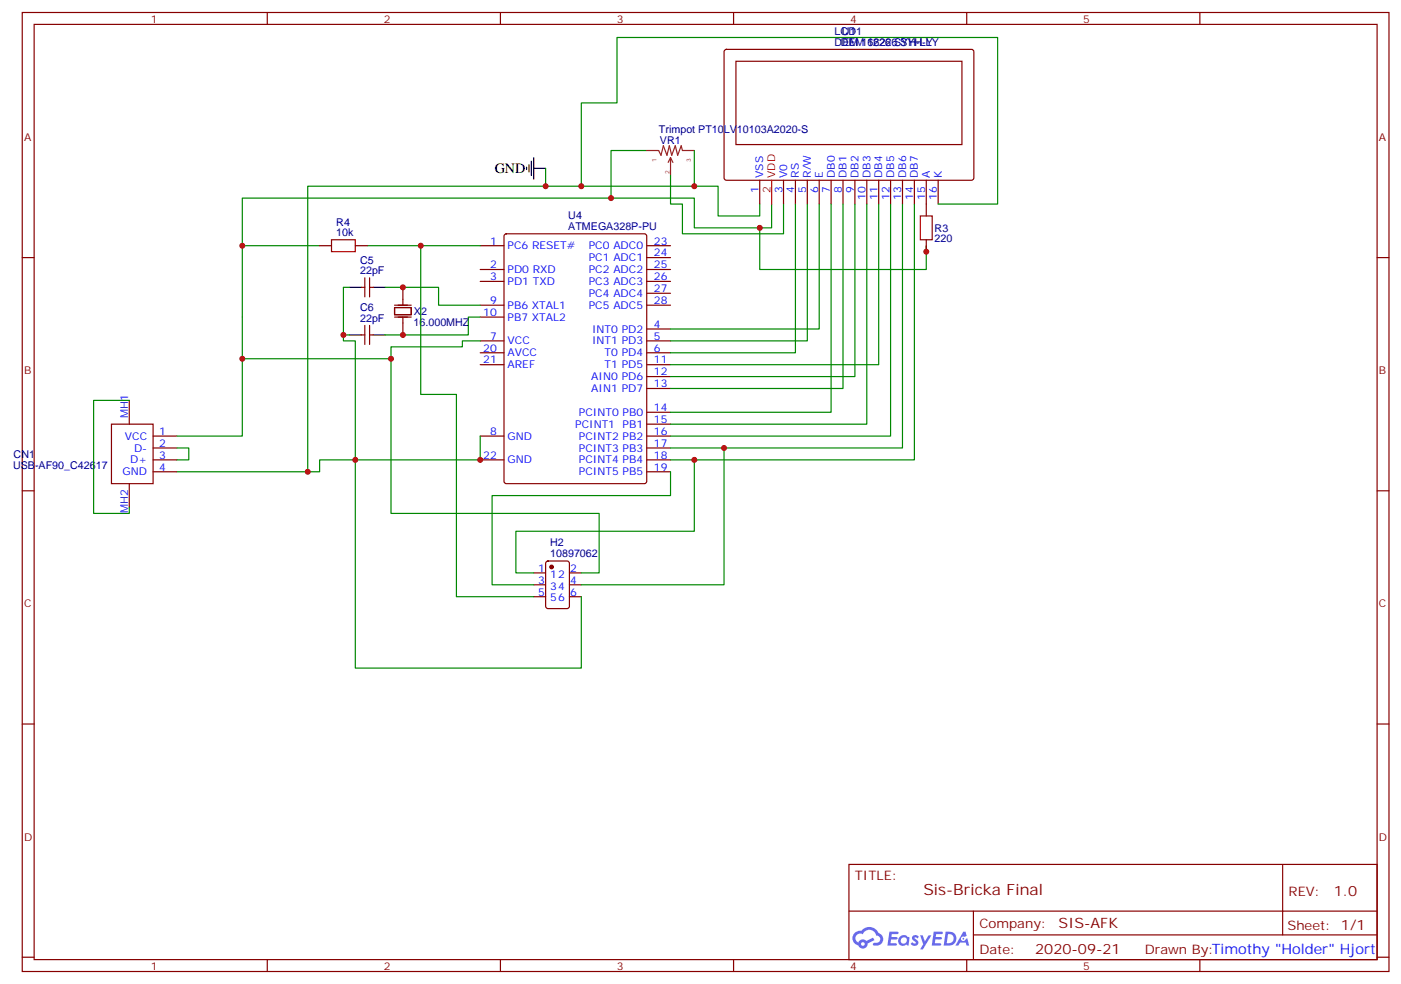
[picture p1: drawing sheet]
<svg xmlns="http://www.w3.org/2000/svg" width="416mm" height="292mm" viewBox="0 0 416 292" stroke-linecap="round" stroke-linejoin="round" font-family="sans-serif">
<g fill="none" stroke="#870000" stroke-width=".35">
<path d="M6.6 3.7h405.3v284.3h-405.3zM10.1 7.2h398.3v277.3h-398.3zM79.3 3.7v3.5M148.4 3.7v3.5M217.6 3.7v3.5M286.7 3.7v3.5M355.8 3.7v3.5M6.6 76.4h3.5M408.4 76.4h3.5M6.6 145.5h3.5M408.4 145.5h3.5M6.6 214.7h3.5"/>
<path d="M408.4 214.7h3.5M251.8 256.3h156.6v28.2h-156.6zM380.4 256.3v20.9M251.8 270.1h156.5M288.7 277.2h119.6M288.7 270.1v14.2M6.6 283.8h3.5M79.3 284.5v3.5M148.4 284.5v3.5M217.6 284.5v3.5M286.7 284.5v3.5M355.8 284.5v3.5"/>
<path d="M408.4 283.8h3.5"/>
</g>
<g fill="#5487ff">
<path d="M270.8 277.5a1.22 1.22 0 0 1 1.7 .2l-.4 .6a.47 .47 0 0 0-.3-.4 .47 .47 0 0 0-.6 .2l.2 .2a1.14 1.14 0 0 1 .8 1.8 1.14 1.14 0 0 1-1.9 0l-.2-.2 .4-.6 .8 .5a.29 .29 0 0 0 .3-.3 .29 .29 0 0 0-.3-.3 1.04 1.04 0 0 1-.5-1.7z"/>
<path d="M263.8 276.2h2.3l.4 .2-.2 .5-1.8 .1-.1 .8h1.5l.3 .4-.4 .4h-1.5l-.2 1.1h1.7l.2 .3-.2 .3-2.6 .1z"/>
<path d="M276.9 276.2h2.4l.3 .2-.1 .5-1.9 .1-.1 .8h1.5l.4 .4-.4 .4-1.6-.1-.2 1.1 1.8 .1 .2 .3-.2 .3-2.7 .1z"/>
<path d="M285.7 276.2h.7l.3 1.3-.6 .3a.69 .69 0 0 0-1 .3 .69 .69 0 0 0 .4 .9 .69 .69 0 0 0 .9-.6l.5-.2 .5 2.2h-.7l-.3-.9h-1.7l-.5 .9h-.9z"/>
<path d="M272.9 277.3h.8l.6 1.8 1.1-1.8h.8l-2.5 4.2h-.8l.9-1.5z"/>
<path d="M280.5 276.2l-.6 4.2h1.3a2.11 2.11 0 0 0 2.5-2.1 2.11 2.11 0 0 0-2.6-2.1zM281.2 277a1.39 1.39 0 0 1 1.6 1.4 1.39 1.39 0 0 1-1.7 1.2h-.3z"/>
<path d="M266.8 277.8a1.54 1.54 0 0 0-.1 2.2 1.54 1.54 0 0 0 2.1 .1l.7 .3 .2-2.3-.1-.3h-.4a1.49 1.49 0 0 0-2.4 0zM267 278.8a.95 .95 0 0 1 1.9 0 .95 .95 0 0 1-1.9 0z"/>
<path d="M253.5 276.6a2.18 2.18 0 0 0 1 3.7 1.44 1.44 0 0 0 1.7 .9 1.44 1.44 0 0 0 1.1-1.4l2-1.1-.4-.7-1.9 1a1.47 1.47 0 0 0-2.4 .4 1.39 1.39 0 0 1-.7-1.9 1.39 1.39 0 0 1 2-.5 2.12 2.12 0 0 1 2.2-1.3 2.12 2.12 0 0 1 1.8 1.7 1.14 1.14 0 0 1 1.1 1.4 1.14 1.14 0 0 1-1.6 .7 .43 .43 0 0 0-.5 .4 .43 .43 0 0 0 .4 .5 1.98 1.98 0 0 0 2.5-1.2 1.98 1.98 0 0 0-1.3-2.6 3.1 3.1 0 0 0-5.2-.6l-.9 .1zM255.4 279.9a.55 .55 0 0 1 1.1 0 .55 .55 0 0 1-1.1 0z"/>
<circle cx="285.7" cy="278.3" r=".26"/>
</g>
<g fill="none" stroke="#870000" stroke-width=".35">
<path d="M215 14.8l.4-.2 73 .1 .4 .6v37.7l-.7 .4h-72.9l-.5-.7v-37.4zM218.3 18.2h67v24.7h-67zM225.3 53.4v7.1M232.4 53.4v7.1M235.9 53.4v7.1M239.4 53.4v7.1M243 53.4v7.1M246.5 53.4v7.1M250 53.4v7.1M253.5 53.4v7.1M257.1 53.4v7.1M260.6 53.4v7.1"/>
<path d="M264.1 53.4v7.1M267.7 53.4v7.1M271.2 53.4v7.1M274.7 53.4v10.6M278.2 53.4v7.1M94.8 72.8h3.5M105.4 72.8h3.5M142.4 72.8h7.1M142.4 79.9h7.1M149.7 69.5l.5-.2h40.9l.6 .5 .1 72.9-.5 .6-41.1 .1-.7-.5v-72.9zM191.8 72.8h7.1M191.8 79.9h7.1"/>
<path d="M191.8 76.4h7.1M274.7 71.1v3.5M107.1 85.2h1.1M107.1 99.3h1.1M108.2 82.4v5.6M108.2 96.5v5.6M109.6 82.4v5.6M109.6 96.5v5.6M109.6 85.2h1.1M109.6 99.3h1.1M117 91.2h5v2.1h-5zM117 90.5h5"/>
<path d="M117 94h5M119.5 85.2v5.3M119.5 94v5.3M142.4 83.4h7.1M142.4 90.5h7.1M142.4 94h7.1M191.8 83.4h7.1M191.8 97.5h7.1M191.8 90.5h7.1M191.8 87h7.1M38.3 118.7v7.1M142.4 101.1h7.1"/>
<path d="M142.4 104.6h7.1M142.4 108.1h7.1M191.8 101.1h7.1M191.8 104.6h7.1M191.8 108.1h7.1M191.8 111.7h7.1M191.8 115.2h7.1M33.1 125.8h12.3v17.6h-12.3zM45.4 129.3h7.1M45.4 132.8h7.1M45.4 136.3h7.1M45.4 139.9h7.1"/>
<path d="M142.4 129.3h7.1M142.4 136.3h7.1M191.8 129.3h7.1M191.8 122.2h7.1M191.8 125.8h7.1M191.8 132.8h7.1M191.8 136.3h7.1M191.8 139.9h7.1M38.3 143.4v7.1M158.3 169.9h3.5M158.3 176.9h3.5M158.3 173.4h3.5"/>
<path d="M162.1 166.5l.4-.2h5.7l.6 .5 .1 12.9-.5 .7h-5.9l-.6-.4-.1-13zM168.9 169.9h3.5M168.9 176.9h3.5M168.9 173.4h3.5"/>
</g>
<g fill="none" stroke="#008700" stroke-width=".35">
<path d="M161.8 49.9v5.3h51.2v8.8h12.3v-3.5M161.8 55.2h-70.5v84.7h-38.8M172.4 55.2v-24.7h10.6v-19.4h112.9v49.4h-17.7M191.8 44.6h-10.6v14.1M198.9 51.7v8.8h3.5v8.8h30v-8.8M205.9 44.6v10.6M94.8 72.8h-22.9v56.5h-19.4M108.9 72.8h33.5M124.8 72.8v44.1h10.6v60h22.9M225.3 67.6v12.3h49.4v-7.1M228.8 60.5v7.1h-22.9v-8.9h-134v14.1M235.9 60.5v44.1h-37"/>
<path d="M239.4 60.5v40.6h-40.5M243 60.5v37h-44.1M246.5 60.5v61.7h-47.6M250 60.5v54.7h-51.1M253.5 60.5v51.2h-54.6M257.1 60.5v65.3h-58.2M260.6 60.5v47.6h-61.7M264.1 60.5v68.8h-65.2M267.7 60.5v72.3h-68.8M271.2 60.5v75.8h-72.3M101.8 99.3v1.8h3.6v97h67v-21.2M103.6 85.2h-1.8v14.1h1.8"/>
<path d="M114.2 85.2h15.9v5.3h12.3M142.4 94h-3.5v5.3h-24.7M38.3 118.7h-10.5v33.5h10.5v-1.7M71.9 106.4h44.1M142.4 101.1h-5.3v1.7h-21.1v49.4h61.7v17.7h-5.3M52.5 132.8h3.5v3.5h-3.5M142.4 129.3v7h-47.6v3.6h-3.5M198.9 139.9v7h-53v26.5h12.4M205.9 136.3v21.2h-52.9v12.4h5.3M214.7 132.8v40.6h-42.3"/>
</g>
<path d="M156.2 49.6v.7M156.9 48.9v2.1M157.6 47.8v4.2M158.3 49.9h3.5M158.3 46.7v6.4M103.6 85.2h3.5M103.6 99.3h3.5M110.7 85.2h3.5M110.7 99.3h3.5" fill="none" stroke="#000" stroke-width=".35"/>
<path d="M98.3 71.1h7.1v3.5h-7.1zM272.9 64h3.6v7.1h-3.6z" fill="none" stroke="#a10000" stroke-width=".35"/>
<circle cx="163.6" cy="168.1" r=".53" fill="#870000" stroke="#870000" stroke-width=".35"/>
<path d="M228.8 53.4v7.1" fill="none" stroke="#f00" stroke-width=".35"/>
<path d="M191.8 44.6h3.5l.7 1.4 .7-2.8 1.1 2.8 .7-2.8 .7 2.8 1.1-2.8 .7 2.8 1-2.8 .4 1.4h3.5M198.9 46.7l.7 1.5M198.9 46.7l-.7 1.5M198.9 46.7v5" fill="none" stroke="#8c2424" stroke-width=".35"/>
<g fill="#c00">
<circle cx="71.9" cy="72.8" r=".88"/>
<circle cx="181.2" cy="58.7" r=".88"/>
<circle cx="274.7" cy="74.6" r=".88"/>
<circle cx="119.5" cy="99.3" r=".88"/>
<circle cx="119.5" cy="85.2" r=".88"/>
<circle cx="161.8" cy="55.2" r=".88"/>
<circle cx="101.8" cy="99.3" r=".88"/>
<circle cx="124.8" cy="72.8" r=".88"/>
<circle cx="205.9" cy="136.3" r=".88"/>
<circle cx="214.7" cy="132.8" r=".88"/>
<circle cx="225.3" cy="67.6" r=".88"/>
<circle cx="172.4" cy="55.2" r=".88"/>
<circle cx="91.3" cy="139.9" r=".88"/>
<circle cx="105.4" cy="136.3" r=".88"/>
<circle cx="116" cy="106.4" r=".88"/>
<circle cx="71.9" cy="106.4" r=".88"/>
<circle cx="142.4" cy="136.3" r=".88"/>
<circle cx="205.9" cy="55.2" r=".88"/>
</g>
<text font-size="4.6" fill="#800" x="273.9" y="265.3">Sis-Bricka Final</text>
<text font-size="4.2" x="146.7" y="51.3">GND</text>
<g font-size="4.2" fill="#800">
<text x="395.6" y="265.6">1.0</text>
<text x="314" y="275.1">SIS-AFK</text>
<text x="307" y="282.9">2020-09-21</text>
</g>
<g font-size="3.9" fill="#800">
<text x="253.5" y="260.9">TITLE:</text>
<text x="382.2" y="265.6">REV:</text>
<text x="290.4" y="275.1">Company:</text>
<text x="381.8" y="275.7">Sheet: 1/1</text>
<text x="290.4" y="282.8">Date:</text>
<text x="339.5" y="282.8">Drawn By:Timothy &quot;Holder&quot; Hjort</text>
</g>
<g font-size="3.2" fill="#800">
<text x="44.7" y="6.7">1</text>
<text x="113.8" y="6.7">2</text>
<text x="183" y="6.7">3</text>
<text x="252.1" y="6.7">4</text>
<text x="321.3" y="6.7">5</text>
<text x="7.1" y="41.8">A</text>
<text x="408.9" y="41.8">A</text>
<text x="7.1" y="110.9">B</text>
<text x="408.9" y="110.9">B</text>
<text x="7.1" y="180.1">C</text>
<text x="408.9" y="180.1">C</text>
<text x="7.1" y="249.2">D</text>
<text x="408.9" y="249.2">D</text>
<text x="44.7" y="287.5">1</text>
<text x="113.8" y="287.5">2</text>
<text x="183" y="287.5">3</text>
<text x="252.1" y="287.5">4</text>
<text x="321.3" y="287.5">5</text>
</g>
<g font-size="3.2" fill="#000080">
<text x="247.5" y="10.4">LCD1</text>
<text x="249.7" y="10.4">U1</text>
<text x="249.4" y="13.6">DEM 16226 SYH-LY</text>
<text x="195.4" y="39.4">Trimpot PT10LV10103A2020-S</text>
<text x="195.7" y="42.7">VR1</text>
<text x="168.5" y="64.9">U4</text>
<text x="99.7" y="70">10k</text>
<text x="99.7" y="66.9">R4</text>
<text x="168.5" y="68.1">ATMEGA328P-PU</text>
<text x="277.2" y="71.9">220</text>
<text x="277.2" y="68.7">R3</text>
<text x="106.8" y="81.3">22pF</text>
<text x="106.8" y="78.1">C5</text>
<text x="106.8" y="95.4">22pF</text>
<text x="106.8" y="92.2">C6</text>
<text x="122.8" y="93.4">X2</text>
<text x="122.7" y="96.6">16.000MHZ</text>
<text x="4" y="135.7">CN1</text>
<text x="3.9" y="138.9">USB-AF90_C42617</text>
<text x="163.2" y="161.9">H2</text>
<text x="163.2" y="165.1">10897062</text>
</g>
<g font-size="3.2" fill="#00f">
<text x="226.4" y="52.7" transform="rotate(-90 226.4 52.7)">VSS</text>
<text x="233.4" y="52.7" transform="rotate(-90 233.4 52.7)">V0</text>
<text x="237" y="52.7" transform="rotate(-90 237 52.7)">RS</text>
<text x="240.5" y="52.7" transform="rotate(-90 240.5 52.7)">R/W</text>
<text x="244" y="52.7" transform="rotate(-90 244 52.7)">E</text>
<text x="247.5" y="52.7" transform="rotate(-90 247.5 52.7)">DB0</text>
<text x="251.1" y="52.7" transform="rotate(-90 251.1 52.7)">DB1</text>
<text x="254.6" y="52.7" transform="rotate(-90 254.6 52.7)">DB2</text>
<text x="258.1" y="52.7" transform="rotate(-90 258.1 52.7)">DB3</text>
<text x="261.7" y="52.7" transform="rotate(-90 261.7 52.7)">DB4</text>
<text x="265.2" y="52.7" transform="rotate(-90 265.2 52.7)">DB5</text>
<text x="268.7" y="52.7" transform="rotate(-90 268.7 52.7)">DB6</text>
<text x="272.2" y="52.7" transform="rotate(-90 272.2 52.7)">DB7</text>
<text x="275.8" y="52.7" transform="rotate(-90 275.8 52.7)">A</text>
<text x="279.3" y="52.7" transform="rotate(-90 279.3 52.7)">K</text>
<text x="225" y="57.2" transform="rotate(-90 225 57.2)">1</text>
<text x="232" y="57.2" transform="rotate(-90 232 57.2)">3</text>
<text x="235.5" y="57.2" transform="rotate(-90 235.5 57.2)">4</text>
<text x="239.1" y="57.2" transform="rotate(-90 239.1 57.2)">5</text>
<text x="242.6" y="57.2" transform="rotate(-90 242.6 57.2)">6</text>
<text x="246.1" y="57.2" transform="rotate(-90 246.1 57.2)">7</text>
<text x="249.7" y="57.2" transform="rotate(-90 249.7 57.2)">8</text>
<text x="253.2" y="57.2" transform="rotate(-90 253.2 57.2)">9</text>
<text x="256.7" y="59.2" transform="rotate(-90 256.7 59.2)">10</text>
<text x="260.2" y="59.2" transform="rotate(-90 260.2 59.2)">11</text>
<text x="263.8" y="59.2" transform="rotate(-90 263.8 59.2)">12</text>
<text x="267.3" y="59.2" transform="rotate(-90 267.3 59.2)">13</text>
<text x="270.8" y="59.2" transform="rotate(-90 270.8 59.2)">14</text>
<text x="274.4" y="59.2" transform="rotate(-90 274.4 59.2)">15</text>
<text x="277.9" y="59.2" transform="rotate(-90 277.9 59.2)">16</text>
<text x="145.3" y="72.5">1</text>
<text x="150.5" y="73.9">PC6 RESET#</text>
<text x="174.6" y="73.9">PC0 ADC0</text>
<text x="174.6" y="77.4">PC1 ADC1</text>
<text x="193.9" y="72.5">23</text>
<text x="193.9" y="76">24</text>
<text x="145.3" y="79.6">2</text>
<text x="145.3" y="83.1">3</text>
<text x="150.5" y="81">PD0 RXD</text>
<text x="174.6" y="81">PC2 ADC2</text>
<text x="193.9" y="79.6">25</text>
<text x="193.9" y="83.1">26</text>
<text x="150.5" y="84.5">PD1 TXD</text>
<text x="174.6" y="84.5">PC3 ADC3</text>
<text x="174.6" y="88">PC4 ADC4</text>
<text x="193.9" y="86.6">27</text>
<text x="143.3" y="93.7">10</text>
<text x="145.3" y="90.1">9</text>
<text x="150.5" y="91.5">PB6 XTAL1</text>
<text x="150.5" y="95.1">PB7 XTAL2</text>
<text x="174.6" y="91.5">PC5 ADC5</text>
<text x="193.9" y="90.1">28</text>
<text x="145.3" y="100.7">7</text>
<text x="175.6" y="98.6">INT0 PD2</text>
<text x="193.9" y="97.2">4</text>
<text x="193.9" y="100.7">5</text>
<text x="143.3" y="104.2">20</text>
<text x="143.3" y="107.8">21</text>
<text x="150.5" y="102.1">VCC</text>
<text x="150.5" y="105.7">AVCC</text>
<text x="175.6" y="102.1">INT1 PD3</text>
<text x="179.3" y="105.7">T0 PD4</text>
<text x="193.9" y="104.2">6</text>
<text x="193.9" y="107.8">11</text>
<text x="150.5" y="109.2">AREF</text>
<text x="175.4" y="112.7">AIN0 PD6</text>
<text x="179.3" y="109.2">T1 PD5</text>
<text x="193.9" y="111.3">12</text>
<text x="175.4" y="116.2">AIN1 PD7</text>
<text x="193.9" y="114.8">13</text>
<text x="38" y="124" transform="rotate(-90 38 124)">MH1</text>
<text x="171.7" y="123.3">PCINT0 PB0</text>
<text x="193.9" y="121.9">14</text>
<text x="193.9" y="125.4">15</text>
<text x="37" y="130.4">VCC</text>
<text x="47.2" y="128.9">1</text>
<text x="145.3" y="128.9">8</text>
<text x="150.5" y="130.4">GND</text>
<text x="170.6" y="126.8">PCINT1</text>
<text x="171.7" y="130.4">PCINT2 PB2</text>
<text x="184.6" y="126.8">PB1</text>
<text x="193.9" y="128.9">16</text>
<text x="38.6" y="137.4">D+</text>
<text x="39.8" y="133.9">D-</text>
<text x="47.2" y="132.5">2</text>
<text x="47.2" y="136">3</text>
<text x="143.3" y="136">22</text>
<text x="150.5" y="137.4">GND</text>
<text x="171.7" y="133.9">PCINT3 PB3</text>
<text x="171.7" y="137.4">PCINT4 PB4</text>
<text x="193.9" y="132.5">17</text>
<text x="193.9" y="136">18</text>
<text x="36.4" y="140.9">GND</text>
<text x="47.2" y="139.5">4</text>
<text x="171.7" y="140.9">PCINT5 PB5</text>
<text x="193.9" y="139.5">19</text>
<text x="38" y="152.2" transform="rotate(-90 38 152.2)">MH2</text>
<text x="159.6" y="169.5">1</text>
<text x="159.6" y="173">3</text>
<text x="163.1" y="171.3">12</text>
<text x="169.1" y="173">4</text>
<text x="169.1" y="169.5">2</text>
<text x="159.6" y="176.6">5</text>
<text x="163.1" y="174.8">34</text>
<text x="163.1" y="178.3">56</text>
<text x="169.1" y="176.6">6</text>
</g>
<g font-size="3.2" fill="#f00">
<text x="229.9" y="52.7" transform="rotate(-90 229.9 52.7)">VDD</text>
<text x="228.5" y="57.2" transform="rotate(-90 228.5 57.2)">2</text>
</g>
<g font-size="1.8" fill="#8d2323">
<text x="194.7" y="48" transform="rotate(-90 194.7 48)">1</text>
<text x="204.9" y="48" transform="rotate(-90 204.9 48)">3</text>
<text x="198.5" y="51.5" transform="rotate(-90 198.5 51.5)">2</text>
</g>
</svg>
